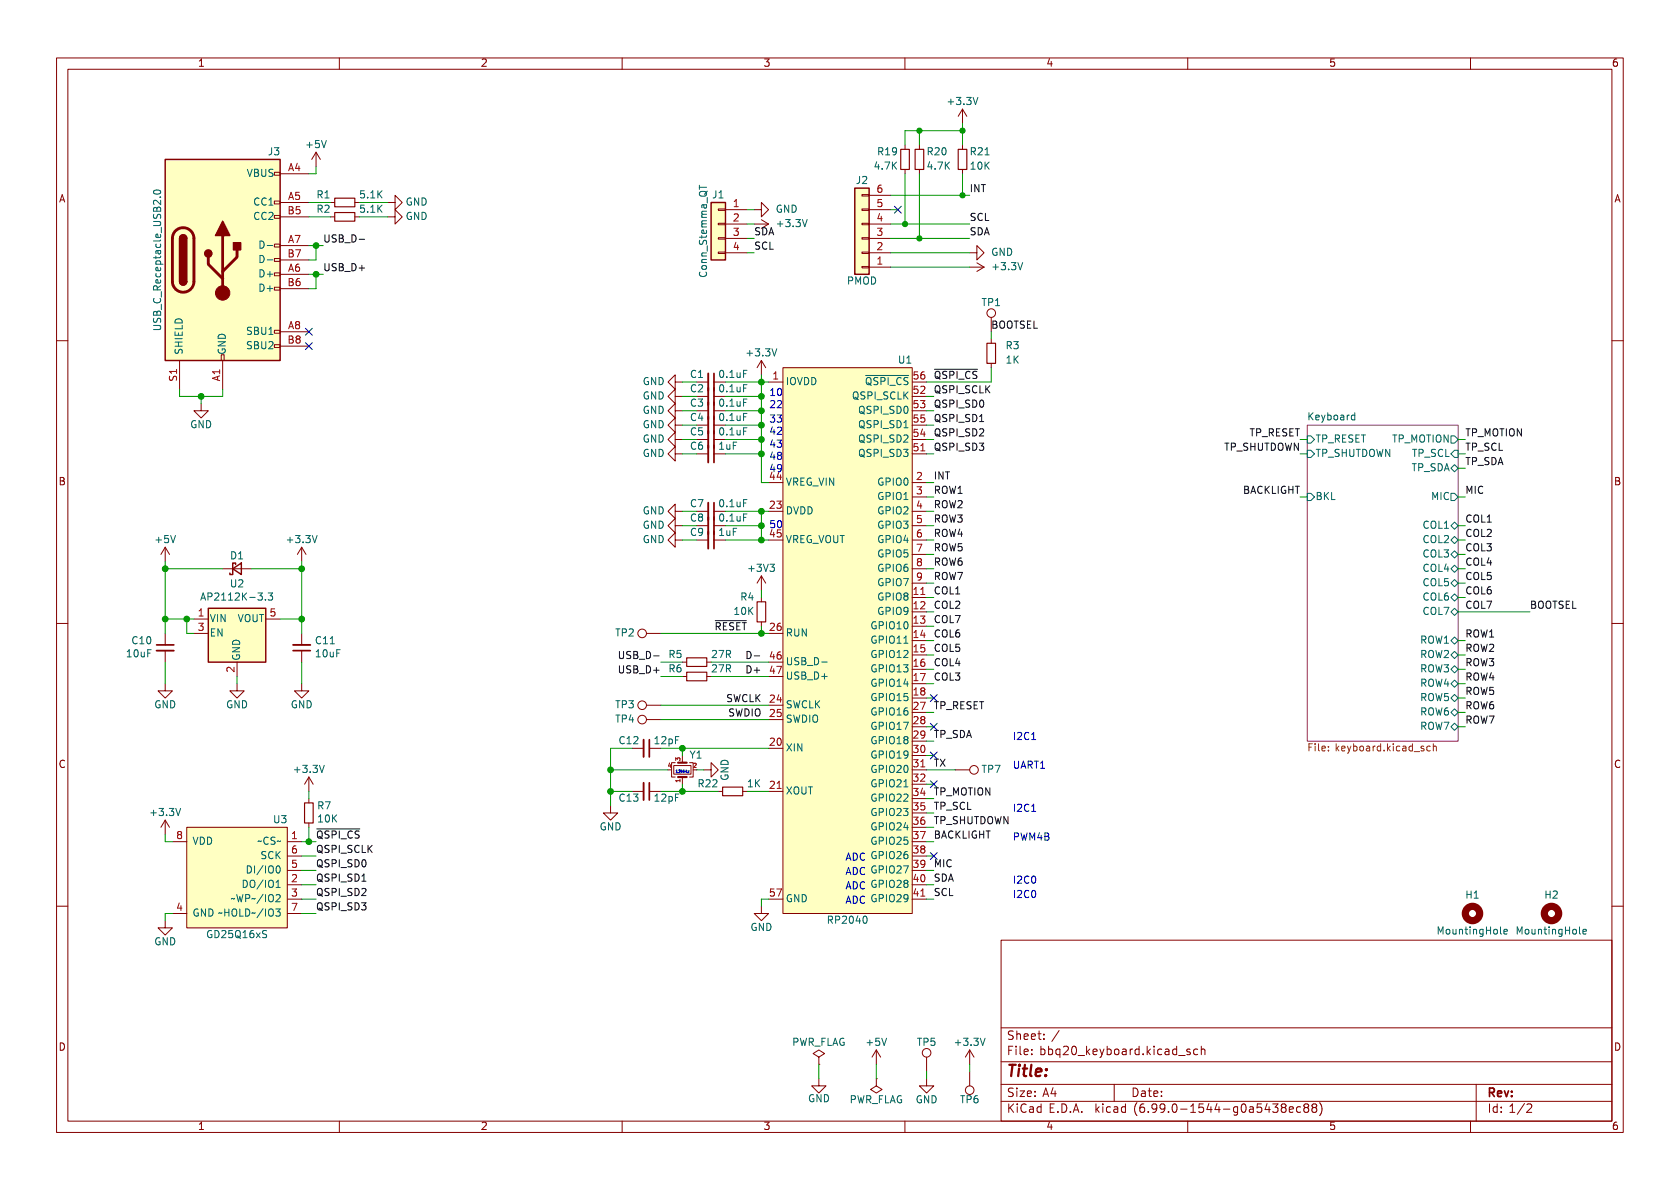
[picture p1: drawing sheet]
<svg xmlns="http://www.w3.org/2000/svg" width="297mm" height="210mm" viewBox="0 0 297 210" stroke-linecap="round" stroke-linejoin="round" font-family="sans-serif">
<g fill="none" stroke="#840000" stroke-width=".18">
<path d="M10 10.2h277v190.1h-277zM12 12.2h273v186.1h-273zM60 10.2v2M110 10.2v2M160 10.2v2M170.2 19.3v2.5M170.2 19.3l-.8 1.3M170.2 19.3l.7 1.3M210 10.2v2M260 10.2v2M48.5 38.1h1v.5h-1zM48.5 35.6h1v.5h-1z"/>
<path d="M48.5 30.5h1v.5h-1zM49.5 30.7h5.1M49.5 35.8h5.1M49.5 38.3h5.1M55.9 26.9l-.8 1.3M55.9 26.9v2.6M55.9 26.9l.7 1.3M58.4 35.8h.8M58.4 38.3h.8M62.7 35.8h.8M62.7 38.3h.8M68.6 35.8h1.2v-1.3l1.3 1.3-1.3 1.3v-1.3"/>
<path d="M68.6 38.3h1.2v-1.2l1.3 1.2-1.3 1.3v-1.3M127 39.5h1.3v.2h-1.3zM127 37h1.3v.2h-1.3zM128.3 39.6h3.8M128.3 37.1h3.8M133.3 37.1h1.3v-1.3l1.3 1.3-1.3 1.2v-1.2M133.3 39.6h2.6M134.6 38.9l1.3 .7M135.9 39.6l-1.3 .8M152.4 34.4h1.3v.3h-1.3zM152.4 37h1.3v.2h-1.3zM152.4 39.5h1.3v.2h-1.3z"/>
<path d="M153.7 39.6h3.8M153.7 37.1h3.8M153.7 34.5h3.8M160 25.6v.8M160 30v.7M162.6 25.6v.8M162.6 30v.7M170.2 25.6v.8M170.2 30v.7M48.5 58.4h1v.5h-1zM48.5 50.8h1v.5h-1zM48.5 48.3h1v.5h-1z"/>
<path d="M48.5 45.7h1v.5h-1zM48.5 43.2h1v.5h-1zM49.5 48.5h5.1M49.5 43.4h5.1M49.5 58.7h5.1M49.5 51h5.1M49.5 46h5.1M127 44.6h1.3v.2h-1.3zM127 42h1.3v.3h-1.3zM128.3 44.7h3.8M128.3 42.2h3.8M152.4 42h1.3v.3h-1.3z"/>
<path d="M152.4 44.6h1.3v.2h-1.3zM152.4 47.1h1.3v.3h-1.3zM153.7 47.2h3.8M153.7 44.7h3.8M153.7 42.2h3.8M171.4 44.7h1.3v-1.3l1.3 1.3-1.3 1.3v-1.3M171.4 47.2h2.6M172.7 46.5l1.3 .7M174 47.2l-1.3 .8M175.3 56.1v2.6M175.3 59.9v.8M10 60.2h2"/>
<path d="M31.7 63.7v5.1M35.6 71.4v1.2h1.2l-1.2 1.3-1.3-1.3h1.3M39.1 62.7h.5v1h-.5zM39.4 63.7v5.1M48.5 61h1v.5h-1zM49.5 61.2h5.1M119.4 75.2v-1.3l-1.3 1.3 1.3 1.2v-1.2h1.2M119.4 67.6v-1.3l-1.3 1.3 1.3 1.2v-1.2h1.2M119.4 72.6v-1.2l-1.3 1.2 1.3 1.3v-1.3h1.2M119.4 70.1v-1.3l-1.3 1.3 1.3 1.3v-1.3h1.2M119.4 77.7v-1.3l-1.3 1.3 1.3 1.3v-1.3h1.2M123.2 67.6h2"/>
<path d="M123.2 77.7h2M123.2 72.6h2M123.2 70.1h2M123.2 75.2h2M126.2 67.6h2.1M126.2 77.7h2.1M126.2 72.6h2.1M126.2 70.1h2.1M126.2 75.2h2.1M134.6 63.7l-.7 1.3M134.6 63.7v2.6M134.6 63.7l.8 1.3"/>
<path d="M135.9 67.6h2.5M138.4 65h22.9v96.5h-22.9zM175.3 64.3v.7M285 60.2h2M29.2 96.8l-.8 1.2M29.2 96.8v2.5M29.2 96.8l.8 1.2M53.3 96.8l-.7 1.2M53.3 96.8v2.5M53.3 96.8l.8 1.2M119.4 95.5v-1.3l-1.3 1.3 1.3 1.3v-1.3h1.2M119.4 93v-1.3l-1.3 1.3 1.3 1.2v-1.2h1.2"/>
<path d="M119.4 90.4v-1.3l-1.3 1.3 1.3 1.3v-1.3h1.2M119.4 80.3v-1.3l-1.3 1.3 1.3 1.2v-1.2h1.2M123.2 90.4h2M123.2 93h2M123.2 95.5h2M123.2 80.3h2M126.2 90.4h2.1M126.2 93h2.1M126.2 95.5h2.1M126.2 80.3h2.1M161.3 85.3h2.5M161.3 87.9h2.5"/>
<path d="M161.3 90.4h2.5M161.3 93h2.5M161.3 95.5h2.5M161.3 98h2.5M161.3 80.3h2.5M10 110.2h2M29.2 112v2M29.2 115.1v2M34.3 109.5h2.5M34.3 112h2.5M39.4 100.6h5M41.9 117.1v2.5"/>
<path d="M47 109.5h2.5M53.3 112v2M53.3 115.1v2M114.3 112h2.5M120.6 117.1h.8M120.6 119.6h.8M125 117.1h.7M125 119.6h.7M134.6 101.8v2.6M134.6 105.7v.7M134.6 110v.7M134.6 101.8l.8 1.3"/>
<path d="M134.6 101.8l-.7 1.3M161.3 105.7h2.5M161.3 100.6h2.5M161.3 103.1h2.5M285 110.2h2M29.2 120.9v1.3h1.3l-1.3 1.2-1.3-1.2h1.3M41.9 120.9v1.3h1.3l-1.3 1.2-1.3-1.2h1.3M53.3 120.9v1.3h-1.2l1.2 1.2 1.3-1.2h-1.3M54.6 137.4l.8 1.3M54.6 137.4v2.5M54.6 137.4l-.8 1.3M111.8 139.9h2"/>
<path d="M111.8 132.3h2M114.3 127.2h2.5M114.3 124.7h2.5M114.8 139.9h2M114.8 132.3h2M119.1 135.4h3.1v1.5h-3.1zM119.4 134.9h-.7v2.5h.7M120.6 133.6v1.3M120.6 137.4v1.3M121.9 134.9h.7v2.5h-.7M124.5 136.1h1.2v-1.2l1.3 1.2-1.3 1.3v-1.3M127 139.9h.8"/>
<path d="M131.3 139.9h.8M135.9 139.9h2.5M161.3 136.1h2.5M168.9 136.1h2.5M29.2 145v2.6M29.2 145l-.8 1.3M29.2 145l.8 1.3M30.5 148.8h2.5M33 146.3h17.8v17.8h-17.8zM50.8 159h2.5M50.8 148.8h2.5M50.8 156.5h2.5"/>
<path d="M50.8 153.9h2.5M50.8 151.4h2.5M54.6 141.2v.8M54.6 145.5v.8M107.9 142.5v1.3h1.3l-1.3 1.2-1.2-1.2h1.2M161.3 159h2.5M10 160.2h2M29.2 162.8v1.3h-1.3l1.3 1.2 1.3-1.2h-1.3M30.5 161.5h2.5M50.8 161.5h2.5M134.6 160.3v1.2h1.3l-1.3 1.3-1.3-1.3h1.3M177 166.3h108v32h-108z"/>
<path d="M285 160.2h2M60 198.3v2M110 198.3v2M144.8 186.9l1-.6-1-.6-1 .6 1 .6v1.3M144.8 188.2h.1M144.8 190.7v1.3h1.2l-1.2 1.3-1.3-1.3h1.3M154.9 190.7v1.3l1.1 .7-1.1 .6-1-.6 1-.7M154.9 190.7h.1M154.9 185.7l-.7 1.2M154.9 185.7v2.5M154.9 185.7l.8 1.2M160 198.3v2"/>
<path d="M163.8 190.7v1.3h1.3l-1.3 1.3-1.2-1.3h1.2M163.8 186.9v2.6M171.4 185.7v2.5M171.4 189.5v2.5M171.4 185.7l-.7 1.2M171.4 185.7l.8 1.2M177 194.8h108M177 191.8h108M177 187.8h108M177 181.8h108M185.8 193.4h1M186.5 192.9v1"/>
<path d="M187.3 182.2l-1.3 2M197 191.8v3M208.4 186.6h1.1M210 198.3v2M210.4 185.6l-.4-.1-.2 .2 .1 .2 .5 .2v.3h-.6M211.8 185.6l-.5-.1-.3 .3v.4l.2 .2h.6M212.4 185.6l.2-.1 .4 .1v.9M212.4 185v1.5M224 195.1l-.3 1.1h.9M224.4 195.7v1M225 195.2h1l-.5 .6 .4 .1v.7l-.2 .1h-.5l-.2-.1M226.8 195.8l-.3-.2 .3-.4h.3l.3 .3-.3 .3"/>
<path d="M226.8 195.8l-.3 .3 .1 .5 .2 .1 .4-.1 .2-.2-.1-.4-.2-.2M226.8 195.8h.3M228 196.2l.7-.1-.1-.3-.4-.1-.2 .2v.7h.6M230 195.8l-.5-.1-.3 .3v.4l.2 .2h.6M230.8 195.8l-.3-.2 .3-.4h.3l.3 .3-.3 .3M230.8 195.8l-.3 .3 .1 .5 .2 .1 .4-.1 .2-.2-.1-.4-.2-.2M230.8 195.8h.3M232.2 195.8l-.2-.2 .2-.4h.3l.3 .3-.3 .3M232.2 195.8l-.2 .3v.5l.2 .1h.3l.3-.3-.1-.4-.2-.2M232.2 195.8h.3M233.3 195a1.72 1.72 0 0 1 0 2.3M260 198.3v2"/>
<path d="M261 191.8v6.5M269.5 195.1l-1.2 2M270 195.3l.5-.1 .3 .1v.3l-.9 1.1h.9"/>
<circle cx="175.3" cy="55.4" r=".76"/>
<circle cx="113.5" cy="112" r=".76"/>
<circle cx="113.5" cy="124.7" r=".76"/>
<circle cx="113.5" cy="127.2" r=".76"/>
<circle cx="172.2" cy="136.1" r=".76"/>
<circle cx="163.8" cy="186.2" r=".76"/>
<circle cx="171.4" cy="192.8" r=".76"/>
</g>
<path d="M231.1 75.2h26.7v55.9h-26.7z" fill="#fff" stroke="#fff" stroke-width=".18"/>
<path d="M231.1 75.2h26.7v55.9h-26.7z" fill="none" stroke="#840084" stroke-width=".18"/>
<g fill="none" stroke="#006464" stroke-width=".18">
<path d="M27.2 33.8a.75 .75 0 0 1 1.2 .2 .72 .72 0 0 1-1.3-.1zM123.7 32.8v.7M28.3 58.2l-.1 .1h-1.1M46.3 42.6h-.3v1.3h.3M46.3 45.2h-.3v1.2h.3M153 66.4h7.7M231.1 77.1h.7l.6 .6-.6 .7h-.7zM231.1 79.6h.7l.6 .7-.6 .6h-.7zM239.4 73.4l.1 .1M239.5 73v1.3M239.5 74.2l-.1 .1M256.5 77.1h.7l.6 .6-.6 .7h-.7z"/>
<path d="M257.2 79.6h.6v1.3h-.6l-.7-.6zM231.1 87.2h.7l.6 .7-.6 .6h-.7zM256.5 95.5l.7-.6 .6 .6-.6 .6zM256.5 93l.7-.7 .6 .7-.6 .6zM256.5 98l.7-.6 .6 .6-.6 .7zM256.5 87.2h.7l.6 .7-.6 .6h-.7zM256.5 82.8l.7-.6 .6 .6-.6 .6zM35.5 106.1l.4-1.2 .4 1.2M35.6 105.8h.6M47.4 104.9h.8l-.4 .4 .3 .2 .1 .4-.2 .2h-.4M145.3 117.1h1M256.5 105.7l.7-.7 .6 .7-.6 .6z"/>
<path d="M256.5 100.6l.7-.7 .6 .7-.6 .6zM256.5 103.1l.7-.6 .6 .6-.6 .7zM256.5 115.8l.7-.6 .6 .6-.6 .7zM256.5 113.3l.7-.7 .6 .7-.6 .6zM256.5 118.4l.7-.7 .6 .7-.6 .6zM257.2 107.6l.6 .6-.6 .6-.7-.6zM256.5 126l.7-.7 .6 .7-.6 .6zM256.5 123.4l.7-.6 .6 .6-.6 .7zM256.5 120.9l.7-.6 .6 .6-.6 .6zM256.5 128.5l.7-.6 .6 .6-.6 .7zM41.5 158.9l-.6 .1M41.9 158.2l.3 1.3 .2-.9 .2 .9 .4-1.3"/>
<path d="M43.3 155.7h-.3v1.2h.3M44.2 153.2l-.5-.1v1.3l.5-.1M46.2 148.7l-.6 .1M46.9 148.1l-.3 .5 .3 .6M39.3 161.4l-.6 .1M39.7 160.7v1.3M39.7 161.3h.8M40.5 160.7v1.3M265.9 165l.2 .2 .3-.1M265.9 164.5l.2-.2h.2l.2 .2v.1l-.6 .2M279.9 165l.2 .2 .3-.1M279.9 164.5l.2-.2h.2l.2 .2v.1l-.6 .2"/>
</g>
<path d="M231.4 132.1h.5M232 131.5h-.6v1.3M252.9 132l-.4-.1-.2 .3 .1 .5h.5M253.4 132.1l.2-.2 .3 .1 .1 .8M253.4 131.5v1.3" fill="none" stroke="#725600" stroke-width=".18"/>
<g fill="#ffffc2" stroke="#ffffc2" stroke-width=".18">
<path d="M29.2 28.2h20.3v35.5h-20.3z"/>
<path d="M138.4 65h22.9v96.5h-22.9z"/>
<path d="M36.8 107.6h10.2v9.5h-10.2z"/>
<path d="M33 146.3h17.8v17.8h-17.8z"/>
<path d="M151.1 33.3h2.6v15.2h-2.6z"/>
<path d="M125.7 35.8h2.6v10.2h-2.6z"/>
</g>
<path d="M29.2 28.2h20.3v35.5h-20.3zM125.7 35.8h2.6v10.2h-2.6zM151.1 33.3h2.6v15.2h-2.6zM31.7 49.8a.64 .64 0 0 0 .7 .6 .64 .64 0 0 0 .6-.6M31.7 42.2a.64 .64 0 0 1 .7-.7 .64 .64 0 0 1 .6 .7M41.7 99.8v-.2h-.6v2h-.5v-.3M36.8 107.6h10.2v9.5h-10.2zM41.1 100.6l1.6-1v2z" fill="none" stroke="#840000" stroke-width=".25"/>
<path d="M31 40.9a1.9 1.9 0 0 1 2.1-.5 1.9 1.9 0 0 1 1.2 1.8v7.6a1.91 1.91 0 0 1-1.9 1.9 1.91 1.91 0 0 1-1.9-1.9v-7.6l.2-.8zM36.8 45.5v1.2l2.6 2.6M39.4 41.7v10.1M41.9 44.2v1.3l-2.5 2.5" fill="none" stroke="#840000" stroke-width=".51"/>
<g fill="#840000" stroke="#840000" stroke-width=".25">
<path d="M31.7 49.8h1.3a.64 .64 0 0 1-.6 .6 .64 .64 0 0 1-.7-.6z"/>
<path d="M31.7 42.2h1.3v7.6h-1.3z"/>
<path d="M31.9 41.7a.64 .64 0 0 1 .7-.1 .64 .64 0 0 1 .4 .6h-1.3z"/>
<path d="M39.4 39.1l1.2 2.6h-2.5z"/>
<path d="M41.3 42.9h1.2v1.3h-1.2z"/>
<circle cx="36.8" cy="44.8" r=".63"/>
</g>
<circle cx="39.4" cy="51.8" r="1.27" fill="#840000" stroke="#840000" stroke-width=".18"/>
<path d="M125.2 66v15.8M125.2 88.9v8.1M27.7 115.1h3M51.8 114h3.1M113.8 130.8v3.1M113.8 138.4v3.1" fill="none" stroke="#840000" stroke-width=".33"/>
<path d="M126.2 66v15.8M126.2 88.9v8.1M27.7 114h3M51.8 115.1h3.1M114.8 130.8v3.1M114.8 138.4v3.1" fill="none" stroke="#840000" stroke-width=".3"/>
<path d="M59.2 35h3.5v1.6h-3.5zM59.2 37.6h3.5v1.5h-3.5zM159.3 26.4h1.5v3.6h-1.5zM161.8 26.4h1.5v3.6h-1.5zM169.4 26.4h1.5v3.6h-1.5zM174.5 60.7h1.5v3.6h-1.5zM121.4 116.3h3.6v1.6h-3.6zM121.4 118.9h3.6v1.5h-3.6zM133.9 106.4h1.5v3.6h-1.5zM127.8 139.2h3.5v1.5h-3.5zM53.8 142h1.6v3.5h-1.6z" fill="none" stroke="#840000" stroke-width=".2"/>
<path d="M119.9 137.4h1.5M119.9 134.9h1.5" fill="none" stroke="#840000" stroke-width=".38"/>
<g fill="none" stroke="#840000" stroke-width="1.3">
<circle cx="260.4" cy="161.5" r="1.27"/>
<circle cx="274.3" cy="161.5" r="1.27"/>
</g>
<path d="M63.5 42.3h1M165.2 65.3h7.6M109.5 115.2v1l.3 .3h.2M126.5 109.8h5.5M132.4 115.2h-.3v1.3h.3M56 146.6h7.6" fill="none" stroke="#0f0f0f" stroke-width=".18"/>
<path d="M182.4 130.8h.7M182.4 143.5h.7" fill="none" stroke="#0000c2" stroke-width=".18"/>
<g fill="none" stroke="#009600" stroke-width=".18">
<path d="M54.6 38.3h3.8M54.6 35.8h3.8M55.9 29.5v1.2h-1.3M63.5 38.3h5.1M63.5 35.8h5.1M132.1 39.6h1.2M132.1 37.1h1.2M157.5 39.6h13.9M157.5 34.5h13.9M157.5 37.1h1.2M160 30.7v8.9M162.6 23.1v2.5"/>
<path d="M162.6 30.7v11.5M170.2 21.8v3.8M170.2 30.7v3.8M170.2 23.1h-10.2v2.5M54.6 43.4h2.5M54.6 48.5h2.5M55.9 43.4v2.6h-1.3M55.9 48.5v2.5h-1.3M132.1 44.7h1.2M132.1 42.2h1.2M157.5 44.7h13.9M157.5 42.2h13.9"/>
<path d="M157.5 47.2h13.9M175.3 58.7v1.2M31.7 68.8v1.3h7.7v-1.3M35.6 70.1v1.3M120.6 75.2h2.6M120.6 77.7h2.6M120.6 70.1h2.6M120.6 72.6h2.6M120.6 67.6h2.6M128.3 75.2h6.3M128.3 77.7h6.3M128.3 70.1h6.3"/>
<path d="M128.3 72.6h6.3M128.3 67.6h7.6M134.6 66.3v19h1.3M163.8 75.2h1.3M163.8 77.7h1.3M163.8 70.1h1.3M163.8 72.6h1.3M175.3 65v2.6h-11.5M229.9 77.7h1.2M257.8 77.7h1.3M29.2 99.3v12.7M53.3 99.3v12.7"/>
<path d="M120.6 90.4h2.6M120.6 80.3h2.6M120.6 95.5h2.6M120.6 93h2.6M128.3 90.4h7.6M128.3 80.3h6.3M128.3 95.5h7.6M128.3 93h6.3M134.6 90.4v5.1M163.8 90.4h1.3M163.8 80.3h1.3M163.8 95.5h1.3"/>
<path d="M163.8 93h1.3M163.8 98h1.3M163.8 87.9h1.3M163.8 85.3h1.3M229.9 80.3h1.2M229.9 87.9h1.2M257.8 80.3h1.3M257.8 95.5h1.3M257.8 93h1.3M257.8 98h1.3M257.8 82.8h1.3M257.8 87.9h1.3"/>
<path d="M29.2 109.5h5.1M29.2 100.6h10.2M29.2 117.1v3.8M33 109.5v2.5h1.3M41.9 119.6v1.3M44.4 100.6h8.9M49.5 109.5h3.8M53.3 117.1v3.8M116.8 112h19.1M116.8 119.6h3.8M116.8 117.1h3.8M125.7 119.6h10.2"/>
<path d="M125.7 117.1h10.2M134.6 104.4v1.3M134.6 110.7v1.3M163.8 100.6h1.3M163.8 103.1h1.3M163.8 105.7h1.3M163.8 110.7h1.3M163.8 113.3h1.3M163.8 115.8h1.3M163.8 118.4h1.3M163.8 108.2h1.3M257.8 100.6h1.3"/>
<path d="M257.8 103.1h1.3M257.8 105.7h1.3M257.8 113.3h1.3M257.8 115.8h1.3M257.8 118.4h1.3M257.8 108.2h12.7M54.6 139.9v1.3M107.9 136.1h10.2M107.9 139.9h3.9M111.8 132.3h-3.9v10.2M116.8 139.9h10.2M116.8 132.3h19.1"/>
<path d="M116.8 124.7h19.1M116.8 127.2h19.1M120.6 132.3v1.3M120.6 138.7v1.2M123.2 136.1h1.3M132.1 139.9h3.8M163.8 136.1h5.1M163.8 126h1.3M163.8 128.5h1.3M163.8 123.4h1.3M163.8 120.9h1.3M163.8 133.6h1.3"/>
<path d="M163.8 138.7h1.3M163.8 131.1h1.3M257.8 126h1.3M257.8 128.5h1.3M257.8 123.4h1.3M257.8 120.9h1.3M29.2 147.6v1.2h1.3M53.3 159h2.6M53.3 151.4h2.6M53.3 153.9h2.6M53.3 156.5h2.6M53.3 148.8h2.6"/>
<path d="M54.6 146.3v2.5M135.9 159h-1.3v1.3M163.8 159h1.3M163.8 151.4h1.3M163.8 153.9h1.3M163.8 156.5h1.3M163.8 141.2h1.3M163.8 143.8h1.3M163.8 146.3h1.3M163.8 148.8h1.3M30.5 161.5h-1.3v1.3M53.3 161.5h2.6"/>
<path d="M144.8 188.2v2.5M154.9 188.2v2.5M163.8 189.5v1.2M171.4 188.2v1.3"/>
</g>
<g fill="none" stroke="#000084" stroke-width=".18">
<path d="M158.1 36.5l1.3 1.2M159.4 36.5l-1.3 1.2M54 58.1l1.2 1.2M55.2 58.1l-1.2 1.2M54 60.6l1.2 1.2M55.2 60.6l-1.2 1.2M164.5 133l1.2 1.2M164.5 138.1l1.2 1.2M164.5 122.8l1.2 1.2M164.5 127.9l1.2 1.2M165.7 133l-1.2 1.2M165.7 138.1l-1.2 1.2"/>
<path d="M165.7 122.8l-1.2 1.2M165.7 127.9l-1.2 1.2M164.5 150.8l1.2 1.2M165.7 150.8l-1.2 1.2"/>
</g>
<g fill="#009600" stroke="#009600" stroke-width=".18">
<circle cx="134.6" cy="72.6" r=".51"/>
<circle cx="134.6" cy="75.2" r=".51"/>
<circle cx="134.6" cy="77.7" r=".51"/>
<circle cx="134.6" cy="90.4" r=".51"/>
<circle cx="134.6" cy="93" r=".51"/>
<circle cx="53.3" cy="109.5" r=".51"/>
<circle cx="29.2" cy="100.6" r=".51"/>
<circle cx="29.2" cy="109.5" r=".51"/>
<circle cx="33" cy="109.5" r=".51"/>
<circle cx="54.6" cy="148.8" r=".51"/>
<circle cx="35.6" cy="70.1" r=".51"/>
<circle cx="53.3" cy="100.6" r=".51"/>
<circle cx="55.9" cy="43.4" r=".51"/>
<circle cx="55.9" cy="48.5" r=".51"/>
<circle cx="134.6" cy="67.6" r=".51"/>
<circle cx="134.6" cy="70.1" r=".51"/>
<circle cx="134.6" cy="80.3" r=".51"/>
<circle cx="160" cy="39.6" r=".46"/>
<circle cx="162.6" cy="23.1" r=".46"/>
<circle cx="170.2" cy="23.1" r=".46"/>
<circle cx="162.6" cy="42.2" r=".46"/>
<circle cx="170.2" cy="34.5" r=".46"/>
<circle cx="108" cy="136.1" r=".51"/>
<circle cx="108" cy="139.9" r=".51"/>
<circle cx="120.7" cy="139.9" r=".51"/>
<circle cx="134.6" cy="95.5" r=".51"/>
<circle cx="120.7" cy="132.3" r=".51"/>
<circle cx="134.6" cy="112" r=".51"/>
</g>
<text font-size="2.8" fill="#840000" x="178" y="190.6">Title:</text>
<g font-size="2.1" fill="#840000">
<text x="178" y="184">Sheet: /</text>
<text x="178" y="186.7">File: bbq20_keyboard.kicad_sch</text>
<text x="178" y="196.9">KiCad E.D.A. kicad (6.99.0-1544-g0a5438ec88)</text>
<text x="178" y="194.1">Size: A4</text>
<text x="200" y="194.1">Date:</text>
<text x="263" y="194.1">Rev:</text>
<text x="263" y="196.9">Id: 1/2</text>
</g>
<g font-size="1.8" fill="#840000">
<text x="35" y="11.9">1</text>
<text x="85" y="11.9">2</text>
<text x="135" y="11.9">3</text>
<text x="185" y="11.9">4</text>
<text x="235" y="11.9">5</text>
<text x="285" y="11.9">6</text>
<text x="10.3" y="35.9">A</text>
<text x="285.3" y="35.9">A</text>
<text x="10.3" y="85.9">B</text>
<text x="285.3" y="85.9">B</text>
<text x="10.3" y="135.9">C</text>
<text x="285.3" y="135.9">C</text>
<text x="10.3" y="185.9">D</text>
<text x="285.3" y="185.9">D</text>
<text x="35" y="199.9">1</text>
<text x="85" y="199.9">2</text>
<text x="135" y="199.9">3</text>
<text x="185" y="199.9">4</text>
<text x="235" y="199.9">5</text>
<text x="285" y="199.9">6</text>
</g>
<g font-size="1.8" fill="#006464">
<text x="167.8" y="18.7">+3.3V</text>
<text x="47.5" y="27.6">J3</text>
<text x="54.3" y="26.3">+5V</text>
<text x="155.3" y="27.6">R19</text>
<text x="164" y="27.6">R20</text>
<text x="171.7" y="27.6">R21</text>
<text x="43.6" y="31.4">VBUS</text>
<text x="56.1" y="35.2">R1</text>
<text x="63.8" y="35.2">5.1K</text>
<text x="126" y="35.2">J1</text>
<text x="151.4" y="32.6">J2</text>
<text x="154.7" y="30.1">4.7K</text>
<text x="164.1" y="30.1">4.7K</text>
<text x="171.7" y="30.1">10K</text>
<text x="45" y="36.4">CC1</text>
<text x="45" y="39">CC2</text>
<text x="56.1" y="37.7">R2</text>
<text x="63.8" y="37.7">5.1K</text>
<text x="71.7" y="36.4">GND</text>
<text x="71.7" y="39">GND</text>
<text x="137.1" y="37.7">GND</text>
<text x="137.7" y="40.3">+3.3V</text>
<text x="46.6" y="44.1">D-</text>
<text x="46.6" y="46.6">D-</text>
<text x="175.2" y="45.3">GND</text>
<text x="175.8" y="47.9">+3.3V</text>
<text x="46.2" y="49.1">D+</text>
<text x="46.2" y="51.7">D+</text>
<text x="125.1" y="48.8" transform="rotate(-90 125.1 48.8)">Conn_Stemma_QT</text>
<text x="149.7" y="50.4">PMOD</text>
<text x="28.6" y="57.7" transform="rotate(-90 28.6 57.7)">USB_C_Receptacle_USB2.0</text>
<text x="43.8" y="59.3">SBU1</text>
<text x="173.6" y="54.2">TP1</text>
<text x="32.4" y="62.7" transform="rotate(-90 32.4 62.7)">SHIELD</text>
<text x="40" y="62.7" transform="rotate(-90 40 62.7)">GND</text>
<text x="43.8" y="61.8">SBU2</text>
<text x="132.3" y="63.1">+3.3V</text>
<text x="158.9" y="64.4">U1</text>
<text x="177.9" y="61.8">R3</text>
<text x="177.9" y="64.4">1K</text>
<text x="113.6" y="68.2">GND</text>
<text x="113.6" y="70.7">GND</text>
<text x="122.1" y="66.9">C1</text>
<text x="122.1" y="69.5">C2</text>
<text x="127.3" y="66.9">0.1uF</text>
<text x="127.3" y="69.5">0.1uF</text>
<text x="138.9" y="68.2">IOVDD</text>
<text x="150.8" y="70.7">QSPI_SCLK</text>
<text x="151.7" y="68.2">~{QSPI_CS}</text>
<text x="33.6" y="75.8">GND</text>
<text x="113.6" y="75.8">GND</text>
<text x="113.6" y="73.3">GND</text>
<text x="122.1" y="77.1">C5</text>
<text x="122.1" y="72">C3</text>
<text x="122.1" y="74.5">C4</text>
<text x="127.3" y="77.1">0.1uF</text>
<text x="127.3" y="72">0.1uF</text>
<text x="127.3" y="74.5">0.1uF</text>
<text x="152.1" y="73.3">QSPI_SD0</text>
<text x="152.1" y="75.8">QSPI_SD1</text>
<text x="231.4" y="74.4">Keyboard</text>
<text x="113.6" y="80.9">GND</text>
<text x="113.6" y="78.4">GND</text>
<text x="122.1" y="79.6">C6</text>
<text x="127.1" y="79.6">1uF</text>
<text x="152.1" y="80.9">QSPI_SD3</text>
<text x="152.1" y="78.4">QSPI_SD2</text>
<text x="232.6" y="78.4">TP_RESET</text>
<text x="232.6" y="80.9">TP_SHUTDOWN</text>
<text x="246" y="78.4">TP_MOTION</text>
<text x="249.4" y="83.4">TP_SDA</text>
<text x="249.6" y="80.9">TP_SCL</text>
<text x="122.1" y="89.8">C7</text>
<text x="127.3" y="89.8">0.1uF</text>
<text x="138.9" y="86">VREG_VIN</text>
<text x="155.4" y="86">GPIO0</text>
<text x="155.4" y="88.5">GPIO1</text>
<text x="232.6" y="88.5">BKL</text>
<text x="253.1" y="88.5">MIC</text>
<text x="113.6" y="93.6">GND</text>
<text x="113.6" y="91.1">GND</text>
<text x="122.1" y="94.9">C9</text>
<text x="122.1" y="92.3">C8</text>
<text x="127.1" y="94.9">1uF</text>
<text x="127.3" y="92.3">0.1uF</text>
<text x="138.9" y="91.1">DVDD</text>
<text x="155.4" y="91.1">GPIO2</text>
<text x="155.4" y="93.6">GPIO3</text>
<text x="251.6" y="93.6">COL1</text>
<text x="27.6" y="96.1">+5V</text>
<text x="40.8" y="99">D1</text>
<text x="51" y="96.1">+3.3V</text>
<text x="113.6" y="96.1">GND</text>
<text x="132.5" y="101.2">+3V3</text>
<text x="138.9" y="96.1">VREG_VOUT</text>
<text x="155.4" y="96.1">GPIO4</text>
<text x="155.4" y="98.7">GPIO5</text>
<text x="155.4" y="101.2">GPIO6</text>
<text x="251.6" y="101.2">COL4</text>
<text x="251.6" y="96.1">COL2</text>
<text x="251.6" y="98.7">COL3</text>
<text x="36.6" y="106.3">AP2112K-3.3</text>
<text x="40.8" y="104">U2</text>
<text x="131" y="106.3">R4</text>
<text x="155.4" y="106.3">GPIO8</text>
<text x="155.4" y="103.8">GPIO7</text>
<text x="251.6" y="106.3">COL6</text>
<text x="251.6" y="103.8">COL5</text>
<text x="37.1" y="110.1">VIN</text>
<text x="37.1" y="112.6">EN</text>
<text x="41.8" y="110.1">VOUT</text>
<text x="108.9" y="112.6">TP2</text>
<text x="129.9" y="108.8">10K</text>
<text x="138.9" y="112.6">RUN</text>
<text x="154.4" y="111.4">GPIO10</text>
<text x="154.4" y="113.9">GPIO11</text>
<text x="155.4" y="108.8">GPIO9</text>
<text x="251" y="113.9">ROW1</text>
<text x="251.6" y="108.8">COL7</text>
<text x="22.5" y="116.3">10uF</text>
<text x="23.4" y="114">C10</text>
<text x="42.5" y="116.8" transform="rotate(-90 42.5 116.8)">GND</text>
<text x="55.9" y="114">C11</text>
<text x="55.9" y="116.3">10uF</text>
<text x="118.3" y="116.5">R5</text>
<text x="118.3" y="119">R6</text>
<text x="125.9" y="116.5">27R</text>
<text x="125.9" y="119">27R</text>
<text x="138.9" y="117.7">USB_D-</text>
<text x="154.4" y="116.5">GPIO12</text>
<text x="154.4" y="119">GPIO13</text>
<text x="251" y="116.5">ROW2</text>
<text x="251" y="119">ROW3</text>
<text x="27.2" y="125.3">GND</text>
<text x="39.9" y="125.3">GND</text>
<text x="51.4" y="125.3">GND</text>
<text x="108.9" y="125.3">TP3</text>
<text x="138.9" y="125.3">SWCLK</text>
<text x="138.9" y="120.3">USB_D+</text>
<text x="154.4" y="121.5">GPIO14</text>
<text x="154.4" y="124.1">GPIO15</text>
<text x="251" y="124.1">ROW5</text>
<text x="251" y="121.5">ROW4</text>
<text x="108.9" y="127.9">TP4</text>
<text x="109.6" y="131.7">C12</text>
<text x="115.8" y="131.7">12pF</text>
<text x="138.9" y="127.9">SWDIO</text>
<text x="154.4" y="126.6">GPIO16</text>
<text x="154.4" y="129.2">GPIO17</text>
<text x="154.4" y="131.7">GPIO18</text>
<text x="251" y="126.6">ROW6</text>
<text x="251" y="129.2">ROW7</text>
<text x="52.3" y="136.8">+3.3V</text>
<text x="122" y="134.2">Y1</text>
<text x="138.9" y="133">XIN</text>
<text x="154.4" y="134.2">GPIO19</text>
<text x="154.4" y="136.8">GPIO20</text>
<text x="173.6" y="136.8">TP7</text>
<text x="56.2" y="143.2">R7</text>
<text x="109.6" y="141.9">C13</text>
<text x="115.8" y="141.9">12pF</text>
<text x="123.5" y="139.3">R22</text>
<text x="128.9" y="138.1" transform="rotate(-90 128.9 138.1)">GND</text>
<text x="132.2" y="139.3">1K</text>
<text x="138.9" y="140.6">XOUT</text>
<text x="154.4" y="139.3">GPIO21</text>
<text x="154.4" y="141.9">GPIO22</text>
<text x="26.9" y="144.4">+3.3V</text>
<text x="34" y="149.5">VDD</text>
<text x="47.3" y="149.5">~CS~</text>
<text x="48.4" y="145.7">U3</text>
<text x="56.3" y="145.5">10K</text>
<text x="106" y="146.9">GND</text>
<text x="154.4" y="144.4">GPIO23</text>
<text x="154.4" y="146.9">GPIO24</text>
<text x="154.4" y="149.5">GPIO25</text>
<text x="44.7" y="154.6">DI/IO0</text>
<text x="46.1" y="152">SCK</text>
<text x="43.6" y="159.6">~WP~/IO2</text>
<text x="43.8" y="157.1">DO/IO1</text>
<text x="138.9" y="159.6">GND</text>
<text x="259.2" y="159">H1</text>
<text x="273.2" y="159">H2</text>
<text x="27.2" y="167.3">GND</text>
<text x="34" y="162.2">GND</text>
<text x="36.8" y="166">GD25Q16xS</text>
<text x="41.4" y="162.2">~HOLD~/IO3</text>
<text x="132.7" y="164.7">GND</text>
<text x="146.7" y="163.4">RP2040</text>
<text x="254.5" y="165.3">MountingHole</text>
<text x="268.4" y="165.3">MountingHole</text>
<text x="139.8" y="185">PWR_FLAG</text>
<text x="153.3" y="185">+5V</text>
<text x="162.2" y="185">TP5</text>
<text x="169.1" y="185">+3.3V</text>
<text x="142.8" y="195">GND</text>
<text x="150" y="195.2">PWR_FLAG</text>
<text x="161.9" y="195.2">GND</text>
<text x="169.8" y="195.2">TP6</text>
</g>
<g font-size="1.8" fill="#a90000">
<text x="50.9" y="30.5">A4</text>
<text x="50.9" y="35.6">A5</text>
<text x="155.1" y="34.3">6</text>
<text x="50.9" y="38.1">B5</text>
<text x="129.7" y="36.8">1</text>
<text x="129.7" y="39.4">2</text>
<text x="129.7" y="41.9">3</text>
<text x="155.1" y="41.9">3</text>
<text x="155.1" y="39.4">4</text>
<text x="155.1" y="36.8">5</text>
<text x="50.9" y="43.2">A7</text>
<text x="50.9" y="45.7">B7</text>
<text x="129.7" y="44.4">4</text>
<text x="155.1" y="47">1</text>
<text x="155.1" y="44.4">2</text>
<text x="50.9" y="48.3">A6</text>
<text x="50.9" y="50.8">B6</text>
<text x="50.9" y="58.4">A8</text>
<text x="50.9" y="61">B8</text>
<text x="31.5" y="67.4" transform="rotate(-90 31.5 67.4)">S1</text>
<text x="39.1" y="67.4" transform="rotate(-90 39.1 67.4)">A1</text>
<text x="136.7" y="67.3">1</text>
<text x="161.6" y="69.8">52</text>
<text x="161.6" y="67.3">56</text>
<text x="161.6" y="72.4">53</text>
<text x="161.6" y="77.5">54</text>
<text x="161.6" y="74.9">55</text>
<text x="161.6" y="80">51</text>
<text x="162.1" y="85.1">2</text>
<text x="162.1" y="87.6">3</text>
<text x="136.2" y="90.2">23</text>
<text x="136.2" y="95.2">45</text>
<text x="162.1" y="90.2">4</text>
<text x="162.1" y="92.7">5</text>
<text x="162.1" y="95.2">6</text>
<text x="162.1" y="97.8">7</text>
<text x="162.1" y="100.3">8</text>
<text x="161.6" y="105.4">11</text>
<text x="161.6" y="107.9">12</text>
<text x="162.1" y="102.9">9</text>
<text x="35.1" y="109.2">1</text>
<text x="35.1" y="111.8">3</text>
<text x="47.8" y="109.2">5</text>
<text x="136.2" y="111.8">26</text>
<text x="161.6" y="110.5">13</text>
<text x="161.6" y="113">14</text>
<text x="41.7" y="118.9" transform="rotate(-90 41.7 118.9)">2</text>
<text x="136.2" y="116.8">46</text>
<text x="136.2" y="119.4">47</text>
<text x="161.6" y="115.6">15</text>
<text x="161.6" y="118.1">16</text>
<text x="136.2" y="124.5">24</text>
<text x="161.6" y="120.6">17</text>
<text x="161.6" y="123.2">18</text>
<text x="161.6" y="125.7">27</text>
<text x="136.2" y="127">25</text>
<text x="161.6" y="128.3">28</text>
<text x="161.6" y="130.8">29</text>
<text x="136.2" y="132.1">20</text>
<text x="161.6" y="133.3">30</text>
<text x="161.6" y="135.9">31</text>
<text x="136.2" y="139.7">21</text>
<text x="161.6" y="138.4">32</text>
<text x="161.6" y="141">34</text>
<text x="161.6" y="143.5">35</text>
<text x="31.3" y="148.6">8</text>
<text x="51.6" y="148.6">1</text>
<text x="161.6" y="146">36</text>
<text x="161.6" y="148.6">37</text>
<text x="51.6" y="153.7">5</text>
<text x="51.6" y="151.1">6</text>
<text x="161.6" y="151.1">38</text>
<text x="161.6" y="153.7">39</text>
<text x="31.3" y="161.3">4</text>
<text x="51.6" y="156.2">2</text>
<text x="51.6" y="158.7">3</text>
<text x="51.6" y="161.3">7</text>
<text x="136.2" y="158.7">57</text>
<text x="161.6" y="156.2">40</text>
<text x="161.6" y="158.7">41</text>
</g>
<g font-size="1.8" fill="#0f0f0f">
<text x="171.4" y="34.2">INT</text>
<text x="133.3" y="41.8">SDA</text>
<text x="171.4" y="39.3">SCL</text>
<text x="171.4" y="41.8">SDA</text>
<text x="57.1" y="43.1">USB_D-</text>
<text x="133.3" y="44.3">SCL</text>
<text x="57.1" y="48.2">USB_D+</text>
<text x="175.3" y="58.3">BOOTSEL</text>
<text x="165.1" y="69.7">QSPI_SCLK</text>
<text x="165.1" y="67.2">~{QSPI_CS}</text>
<text x="165.1" y="72.3">QSPI_SD0</text>
<text x="165.1" y="74.8">QSPI_SD1</text>
<text x="165.1" y="77.4">QSPI_SD2</text>
<text x="220.7" y="77.4">TP_RESET</text>
<text x="259.1" y="77.4">TP_MOTION</text>
<text x="165.1" y="79.9">QSPI_SD3</text>
<text x="216.2" y="79.9">TP_SHUTDOWN</text>
<text x="259.1" y="79.9">TP_SCL</text>
<text x="259.1" y="82.4">TP_SDA</text>
<text x="165.1" y="85">INT</text>
<text x="165.1" y="87.5">ROW1</text>
<text x="219.5" y="87.5">BACKLIGHT</text>
<text x="259.1" y="87.5">MIC</text>
<text x="165.1" y="90.1">ROW2</text>
<text x="165.1" y="92.6">ROW3</text>
<text x="165.1" y="95.1">ROW4</text>
<text x="259.1" y="92.6">COL1</text>
<text x="259.1" y="95.1">COL2</text>
<text x="165.1" y="100.2">ROW6</text>
<text x="165.1" y="97.7">ROW5</text>
<text x="259.1" y="97.7">COL3</text>
<text x="259.1" y="100.2">COL4</text>
<text x="165.1" y="102.8">ROW7</text>
<text x="165.1" y="105.3">COL1</text>
<text x="165.1" y="107.8">COL2</text>
<text x="259.1" y="102.8">COL5</text>
<text x="259.1" y="105.3">COL6</text>
<text x="259.1" y="107.8">COL7</text>
<text x="270.5" y="107.8">BOOTSEL</text>
<text x="124.8" y="111.7">~{RESET}</text>
<text x="165.1" y="110.4">COL7</text>
<text x="165.1" y="112.9">COL6</text>
<text x="259.1" y="112.9">ROW1</text>
<text x="109.8" y="119.3">USB_D+</text>
<text x="110.3" y="116.7">USB_D-</text>
<text x="132.3" y="119.3">D+</text>
<text x="132.8" y="116.7">D-</text>
<text x="165.1" y="115.5">COL5</text>
<text x="165.1" y="118">COL4</text>
<text x="259.1" y="115.5">ROW2</text>
<text x="259.1" y="118">ROW3</text>
<text x="128.1" y="124.4">SWCLK</text>
<text x="165.1" y="120.5">COL3</text>
<text x="165.1" y="125.6">TP_RESET</text>
<text x="259.1" y="123.1">ROW5</text>
<text x="259.1" y="125.6">ROW6</text>
<text x="259.1" y="120.5">ROW4</text>
<text x="128.6" y="126.9">SWDIO</text>
<text x="165.1" y="130.7">TP_SDA</text>
<text x="259.1" y="128.2">ROW7</text>
<text x="165.1" y="135.8">TX</text>
<text x="165.1" y="140.9">TP_MOTION</text>
<text x="165.1" y="143.4">TP_SCL</text>
<text x="55.9" y="148.5">~{QSPI_CS}</text>
<text x="165.1" y="145.9">TP_SHUTDOWN</text>
<text x="165.1" y="148.5">BACKLIGHT</text>
<text x="55.9" y="151">QSPI_SCLK</text>
<text x="55.9" y="153.6">QSPI_SD0</text>
<text x="165.1" y="153.6">MIC</text>
<text x="55.9" y="161.2">QSPI_SD3</text>
<text x="55.9" y="156.1">QSPI_SD1</text>
<text x="55.9" y="158.6">QSPI_SD2</text>
<text x="165.1" y="156.1">SDA</text>
<text x="165.1" y="158.6">SCL</text>
</g>
<g font-size="1.8" fill="#0000c2">
<text x="136.5" y="70.2">10</text>
<text x="136.5" y="72.4">22</text>
<text x="136.5" y="77.1">42</text>
<text x="136.5" y="74.9">33</text>
<text x="136.5" y="83.7">49</text>
<text x="136.5" y="81.5">48</text>
<text x="136.5" y="79.4">43</text>
<text x="136.2" y="85.1">44</text>
<text x="136.5" y="93.6">50</text>
<text x="179.1" y="131.1">I2C1</text>
<text x="179.1" y="136.1">UART1</text>
<text x="179.1" y="143.8">I2C1</text>
<text x="179.1" y="148.8">PWM4B</text>
<text x="149.5" y="154.9">ADC GPIO27</text>
<text x="149.5" y="152.4">ADC GPIO26</text>
<text x="149.5" y="160">ADC GPIO29</text>
<text x="149.5" y="157.5">ADC GPIO28</text>
<text x="179.1" y="156.5">I2C0</text>
<text x="179.1" y="159">I2C0</text>
</g>
<text font-size="1.8" fill="#725600" x="232.2" y="133">File: keyboard.kicad_sch</text>
<g font-size="1.1" fill="#a90000">
<text x="118.1" y="135.9">4</text>
<text x="120.4" y="134.5" transform="rotate(-90 120.4 134.5)">3</text>
<text x="122.6" y="135.9">2</text>
<text x="120.4" y="138.3" transform="rotate(-90 120.4 138.3)">1</text>
</g>
<text font-size=".7" fill="#0000c2" x="119.7" y="136.8">12MHz</text>
</svg>
